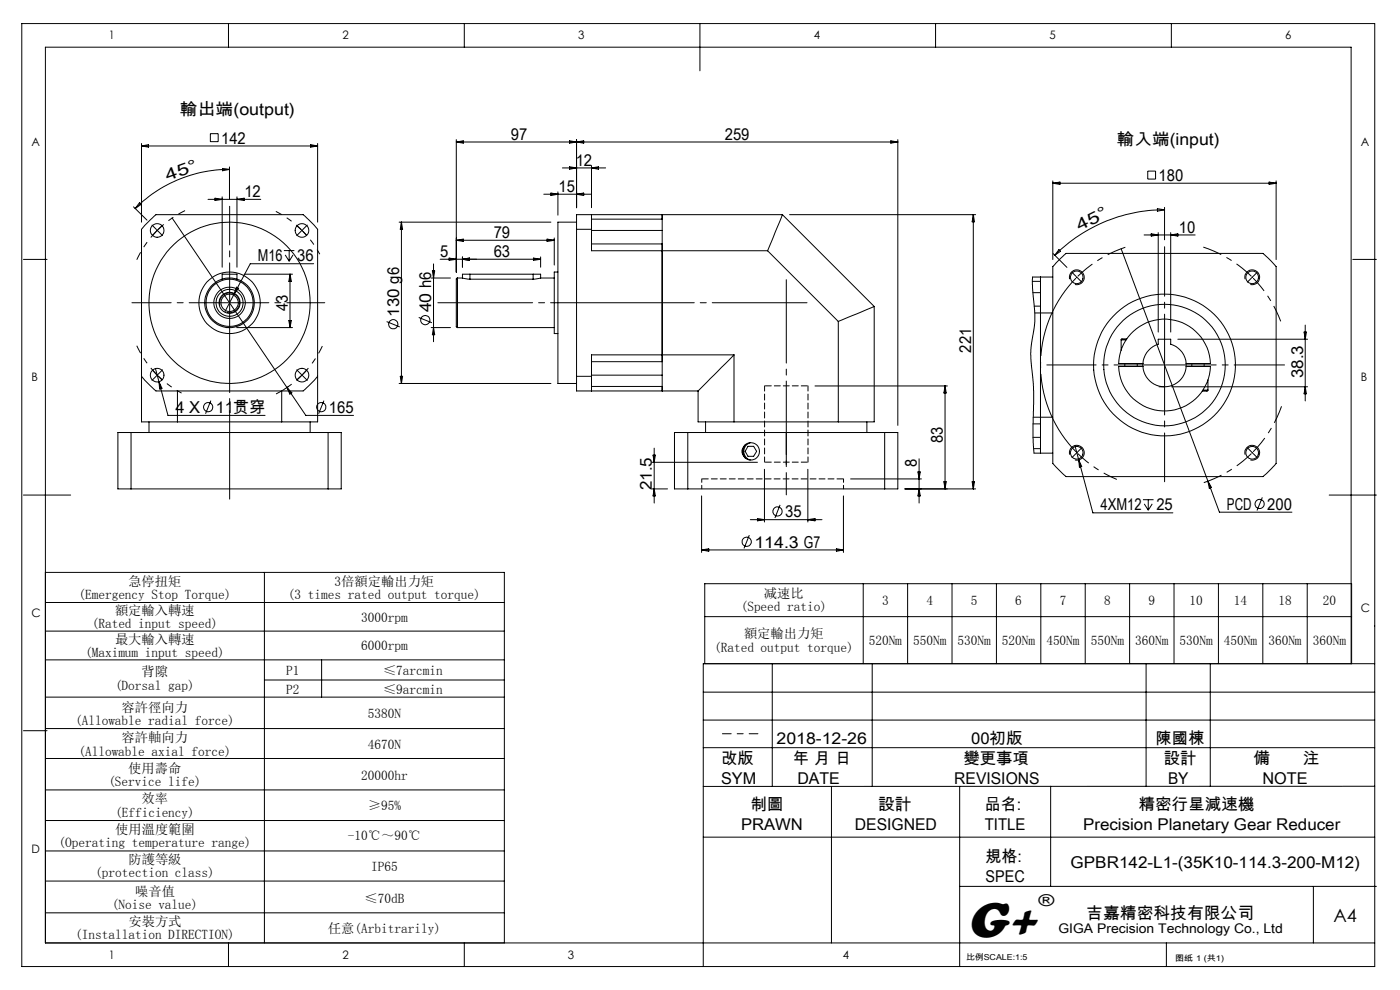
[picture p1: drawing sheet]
<svg xmlns="http://www.w3.org/2000/svg" width="297mm" height="210mm" viewBox="0 0 297 210" stroke-linecap="round" stroke-linejoin="round" font-family="sans-serif">
<g fill="none" stroke="#000" stroke-width=".21">
<path d="M4.6 5h287v200h-287zM48.5 5v5M98.5 5v5M148.5 5v10M198.5 5v5M248.5 5v5M30 30.4v16.7M30 31h37.4M30 31l1.5-.3v.5zM44.6 28.4h1.7v1.6h-1.7zM47.2 35.7l1.5 .2-1.5 .3zM48.7 35.9a28.3 28.3 0 0 0-20 8.3"/>
<path d="M48.7 35.4v6.9M65.9 30.7l1.5 .3-1.5 .2zM67.4 30.4v16.7M96.8 29.6v28.1M96.8 30.1h93.7M96.8 30.1l1.5-.2v.5zM119.3 35.6h9.2M120.8 35.4l1.5 .2-1.5 .3zM120.8 29.9l1.5 .2-1.5 .3zM122.3 29.6v14.5M122.3 30.1l1.5-.2v.5zM125.5 35.1v9"/>
<path d="M125.5 35.6l1.5-.2v.5zM189 29.9l1.5 .2-1.5 .3zM190.5 29.6v60.6M223.3 38.4v16.7M223.3 38.9h47.4M223.3 38.9l1.6-.3v.5zM243.5 36.3h1.6v1.7h-1.6zM269.2 38.6l1.5 .3-1.5 .2zM270.7 38.4v16.7M5 55h5M28.3 43.9l2.9 2.8M29.6 43l.4 .3-1.3 .9z"/>
<path d="M33.3 48.8v.1M33.3 48.9v.1M33.3 48.9l.1 .1M33.4 48.8l-.1 .1M34.4 47.9l-2.1 2M36.5 46.2l28.4 41.9h10.1M44.1 42.3h11.2M45.6 42l1.5 .3-1.5 .2zM47.1 59.2v-1h3.2v1M47.1 41.8v14.9M50.3 41.8v14.9M50.3 42.3l1.5-.3v.5z"/>
<path d="M51.8 58.2h10.3M60.2 53.2h2.2M60.5 54.1l.8 1.3M61.3 53.2v2.2M61.5 58.2v11.3M61.5 58.2l.3 1.5h-.5zM62.2 54.1l-.9 1.3M63 47.9l2.1 2M66.5 55.9h-13.4l-3.4 6.5M84.7 47.1h32.2M85.2 47.1v34.2M85.2 47.1l.2 1.5h-.5z"/>
<path d="M91.5 59h4.1M91.7 57.5h.5l-.2 1.5zM92 56v16.5M93.4 55h21.3M95.3 54.7l1.5 .3-1.5 .2zM96.8 51l1.5-.3v.5zM96.8 51h20.8M97 59l-.2 .1v10.2l.2 .2M97 59v10.5M97 59h1.1M98.1 59l1.6 .2M98.1 54.5v2.2"/>
<path d="M98.1 55l1.5-.3v.5zM99.7 58.2h-1.6v.8M99.7 58.2h13.4M99.7 59.2h13.4M99.7 58.2v1M113.1 58.2h1.6v.8M113.1 58.2v1M113.2 54.7l1.5 .3-1.5 .2zM114.7 59l-1.6 .2M114.7 59h2.9M114.7 54.5v2.2M115.4 41.2h9.9"/>
<path d="M116.1 50.7l1.5 .3-1.5 .2zM116.9 40.9l1.5 .3-1.5 .3zM117.6 50.5v5.7M118.4 57.7h-.8v13.1h.8M118.4 40.7v4.9M122.3 47.1h-3.9v34.2h3.9M122.3 48.6v31.2M122.3 48.6h3.2M122.3 41.2l1.5-.3v.6zM125.5 46.5h15v-1v7.7M125.5 45.5v3.1M125.5 51.7h15v1.5"/>
<path d="M125.5 48.6v4.6h37.3M125.5 48.9h15M140.5 53.2v22.1M162.8 53.2l15 15M166 45.5l-3.2 7.7M166 45.5h-43.7v3.1M166 45.5l19.5 19.5M167.5 45.5h39.5M206.5 45.5v58.2M206.5 45.5l.2 1.6h-.5zM219 59.7h1.7v-.9v7.6M223.3 58.8h-4.3v2.4l.5 4.6v2.5l-.8 6.5 .6 8-.2 10.2 .3 3.1h3.9"/>
<path d="M223.4 53.8l2.9 2.9M224 55.8l2.2-2h41.7l1.1 .9 1.7 1.8v41.8l-.3 .4-2.5 2.4h-41.7l-.8-.6-2.1-2.2v-41.8zM224.6 52.9l.4 .4-1.2 .8zM226.9 59.2a1.58 1.58 0 0 1 1.4-2 1.58 1.58 0 0 1 1.7 1.8 1.58 1.58 0 0 1-2 1.4M228.4 58.7v.1M228.4 58.8v.1M228.4 58.8l.1 .1M228.5 58.7l-.1 .1M237.8 52.8l18.5 49.3M242.7 49.8h10.8M244.2 49.6l1.5 .2-1.5 .3zM245.5 44.3l1.6 .2-1.6 .3z"/>
<path d="M245.7 49.3v21.1M247.1 44.5a32.6 32.6 0 0 0-23.3 9.6M247.1 44v6.9M248.4 49.3v21.1M248.4 49.8l1.5-.2v.5zM264.1 59.2a1.58 1.58 0 0 1 1.4-2 1.58 1.58 0 0 1 1.7 1.8 1.58 1.58 0 0 1-1.9 1.4M287 55h5M30 79.8l3.1 3.1h31.2l3.1-3.1M32.3 78.5l2.1 2.1M33 78.2l.7 2.8M46.7 64.8a2.11 2.11 0 0 1 1.9-2.7 2.11 2.11 0 0 1 2.2 2.4 2.11 2.11 0 0 1-2.6 1.8M47.9 69.5h.8"/>
<path d="M49.7 62.4l-2 3.7M50.2 60.9l.4 .3-.9 1.2zM50.2 69.5h11.9M61.3 68h.5l-.3 1.5zM65.1 78.5l-2.1 2.1M82 68.2l2.8 1.1M84.9 79.8h.5l-.2 1.5zM88.8 67.3l2.8 1.2M91.5 69.5h4.1M92 69.5l.2 1.5h-.5zM97 69.5h20.6M122.3 79.8v3.1h25.8"/>
<path d="M122.3 79.8h3.2M125.5 79.8v3.1M125.5 79.6h15M140.5 75.3v7.6v-.9h-15M140.5 75.3v1.4h-15M155.7 75.3l-7.6 7.6M155.7 75.3h-30.2v4.5M155.7 75.3v14.2M177.8 68.2v21.3M185.5 65l-7.7 3.2M185.5 65v24.5h-7.7M219.1 62.1h1.6"/>
<path d="M219.4 64.9h1.3v1.5M219.5 66.4h3.8M220.7 66.4v22.1M237.8 72.1h1.1M237.8 72.1v2.2M238.6 77.1v.6M239 71.9h-1l-.2 .2M241.3 77.1v.6M242.5 77.7a4.6 4.6 0 0 0 4.6 4.3 4.6 4.6 0 0 0 4.5-4.3M242.5 77.7h-5.2a9.7 9.7 0 0 0 9.8 9.5 9.7 9.7 0 0 0 9.7-9.5h-5.2M242.5 77.1h-5.2a9.7 9.7 0 0 1 9.8-9.4 9.7 9.7 0 0 1 9.7 9.4h-5.2M242.5 77.1a4.6 4.6 0 0 1 3.2-4.1v-1h2.7v1a4.6 4.6 0 0 1 3.2 4.1"/>
<path d="M242.5 77.1v.6M249.9 72h27.5M251.6 77.1v.6M252.8 77.1v.6M255.4 77.1v.6M276.6 70.4h.5l-.2 1.6zM276.9 69v16M27.8 91.7h-2.8v12h2.8M27.8 91.7h41.8M27.8 91.7v12M31.6 89.5v2.2M33.7 81l1.9 7.1h20.6"/>
<path d="M33.7 81l.7 1.4-.5 .1zM37.6 89.5h-7.6v-40.9l3.1-3.1h31.2l3.1 3.1v40.9h-7.6M37.6 89.5h22.2M37.6 82.9v6.6M44.7 85l-1.1 2.8M59.8 82.9v6.6M60.9 82.2l1 1.1-.4 .3zM61.3 81.9l-1.4 1M65.8 89.5v2.2M68.7 85l-1.1 2.8M69.6 91.7h2.8v12h-2.8M69.6 91.7v12"/>
<path d="M84.7 81.3h32.2M138.3 98.1h22.4M138.5 96.5h.5l-.2 1.6zM138.8 95.1v11.6M145.9 91.7h-2.8v12h2.8M145.9 91.7v12M145.9 91.7h41.8M148.1 82.9v6.6h7.6M149.7 89.5v2.2M155.7 89.5h22.1M157.5 95.3v.9M158.2 94.3a2.06 2.06 0 0 0 0 2.9"/>
<path d="M158.7 94.7h1.2l.6 1-.6 1.1h-1.2l-.6-1.1zM159.2 93.9a1.91 1.91 0 0 0-1.4 1.8 1.91 1.91 0 0 0 1.4 1.9M162.2 99.5v11.2M171.4 99.5v11.2M172.9 81.9h28.1M183.9 89.5v2.2M187.7 91.7h2.8v12h-2.8M187.7 91.7v12M195 97.3v9.4M200.5 81.9v21.8M200.5 81.9l.2 1.5h-.5zM219.1 92.8h1.6"/>
<path d="M219.2 88.5h4.1M220.7 88.5v7.6v-.9h-1.4M220.7 88.5v1.4h-1.6M226.9 96.4a1.58 1.58 0 0 1 1.4-1.9 1.58 1.58 0 0 1 1.7 1.7 1.58 1.58 0 0 1-2 1.4M228 94.5l.8 3.1M228.8 97.6l3 11.2h17M228.8 97.6l.7 1.3-.5 .2zM245.9 82h1.2M248.5 82h28.9M255.2 82.8h1.1M256.3 82.8l-.2 .2h-1M256.3 80.6v2.2"/>
<path d="M264.1 96.4a1.58 1.58 0 0 1 1.4-1.9 1.58 1.58 0 0 1 1.7 1.7 1.58 1.58 0 0 1-1.9 1.4M276.9 82l.2 1.5h-.5zM5 105h10M27.8 103.7h41.8M138.3 103.7h3.3M138.8 103.7l.2 1.5h-.5zM145.9 103.7h41.8M148.8 105.2v12M148.8 116.7h30.1M148.8 116.7l1.6-.3v.5zM159 113.5l-1.2 2.8M159.2 110.2h15.2"/>
<path d="M160.7 110l1.5 .2-1.5 .3zM165.5 107.1l-1.1 2.8M171.4 110.2l1.5-.2v.5zM177.4 116.4l1.5 .3-1.5 .2zM178.9 105.2v12M180.4 101.6h15.1M192 103.7h15M194.7 100.1h.5l-.2 1.5zM195 103.7l.2 1.5h-.5zM200.2 102.2h.5l-.2 1.5zM206.2 102.2h.5l-.2 1.5zM242.5 106h2.2"/>
<path d="M242.7 106.9l.9 1.3M243.6 106v2.2M244.4 106.9l-.8 1.3M256.3 102.1l2.4 6.5h15.4M256.3 102.1l.7 1.3-.5 .2zM267.8 105.5l-1.1 2.8M282 105h10M9.6 121.4h97.4v78.6M9.6 127.8h97.4M9.6 133.9h97.4M9.6 140h97.4M56.1 121.4v78.6"/>
<path d="M68.2 140v7.9M149.5 130.8h137.2M183.1 123.8v17M192.5 123.8v17M202 123.8v17M211.4 123.8v17M220.8 123.8v17M230.2 123.8v17M239.6 123.8v17M249.1 123.8v17M258.5 123.8v17M267.9 123.8v17"/>
<path d="M277.3 123.8v17M5 155h5M9.6 147.9h97.4M9.6 154.5h97.4M56.1 144.2h50.9M149.2 152.7h142.4M149.2 146.8h142.4M149.2 158.6h142.4M149.5 140.8v-17h137.2v17M163.8 140.8v26M185 140.8v26M243.1 140.8v26"/>
<path d="M256.8 140.8v26M286.6 140.8v-130.8h-277v190h282M291.6 140.8h-142.4v64.2M9.6 160.9h97.4M9.6 167.6h97.4M9.6 174.1h97.4M149.2 177.6h142.4M176.4 166.8v33.2M203.6 166.8v38.2M222.9 166.8v21.2M291.6 166.8h-142.4M9.6 180.5h97.4"/>
<path d="M9.6 186.9h97.4M9.6 193.6h97.4M203.6 188h88.4M278.6 188v12M48.5 200v5M98.5 200v5M247.4 200v5"/>
<circle cx="33.3" cy="48.9" r="1.45"/>
<circle cx="64.1" cy="48.9" r="1.44"/>
<circle cx="228.4" cy="58.8" r="1.34"/>
<circle cx="265.6" cy="58.8" r="1.34"/>
<circle cx="33.3" cy="79.6" r="1.44"/>
<circle cx="48.7" cy="64.2" r="17.1"/>
<circle cx="48.7" cy="64.2" r="6.5"/>
<circle cx="48.7" cy="64.2" r="5.3"/>
<circle cx="48.7" cy="64.2" r="2.87"/>
<circle cx="48.7" cy="64.2" r="3.3"/>
<circle cx="48.7" cy="64.2" r="1.84"/>
<circle cx="48.7" cy="64.2" r="2.23"/>
<circle cx="48.7" cy="64.2" r="5"/>
<circle cx="64.1" cy="79.6" r="1.45"/>
<circle cx="83.4" cy="68.8" r=".98"/>
<circle cx="90.2" cy="67.9" r=".98"/>
<circle cx="247" cy="77.4" r="15"/>
<circle cx="247" cy="77.4" r="12.9"/>
<circle cx="44.2" cy="86.4" r=".98"/>
<circle cx="68.2" cy="86.4" r=".98"/>
<circle cx="159.3" cy="95.7" r="1.85"/>
<circle cx="228.4" cy="96" r="1.34"/>
<circle cx="265.6" cy="96" r="1.34"/>
<circle cx="158.4" cy="114.9" r=".98"/>
<circle cx="164.9" cy="108.5" r=".98"/>
<circle cx="267.2" cy="106.9" r=".97"/>
</g>
<path d="M33.2 49.1a21.7 21.7 0 0 0-4.2 6M33.2 79.4a21.7 21.7 0 0 1-4.2-6.1M64.3 79.4a21.7 21.7 0 0 0 4.1-6" fill="none" stroke="#000" stroke-width=".21" stroke-dasharray="30.5 1.3 1.3 1.3" stroke-dashoffset="28.7" stroke-linecap="butt"/>
<path d="M33.6 48.7a21.7 21.7 0 0 1 5.7-4" fill="none" stroke="#000" stroke-width=".21" stroke-dasharray="30.5 1.3 1.3 1.3" stroke-dashoffset="28.9" stroke-linecap="butt"/>
<path d="M64.1 48.9l-.1-.1M64.1 48.9l.1 .1M265.7 58.8l-.1-.1M265.7 58.8l.1 .1M33.4 79.6l.1 .1M33.4 79.6l-.1-.1M64.1 79.6l.1-.1M64.1 79.6l-.1 .1M228.5 96v.1M228.5 96l-.1-.1M265.7 96l.1-.1M265.7 96l-.1 .1" fill="none" stroke="#000" stroke-width=".21" stroke-dasharray="30.5 1.3 1.3 1.3" stroke-linecap="butt"/>
<path d="M63.9 48.7a21.7 21.7 0 0 0-5.4-3.9M63.9 79.8a21.7 21.7 0 0 1-5.3 3.8" fill="none" stroke="#000" stroke-width=".21" stroke-dasharray="30.5 1.3 1.3 1.3" stroke-dashoffset="29.1" stroke-linecap="butt"/>
<path d="M64.3 49.1a21.7 21.7 0 0 1 3.5 4.8" fill="none" stroke="#000" stroke-width=".21" stroke-dasharray="30.5 1.3 1.3 1.3" stroke-dashoffset="29.4" stroke-linecap="butt"/>
<path d="M33.6 79.8a21.7 21.7 0 0 0 4.9 3.6" fill="none" stroke="#000" stroke-width=".21" stroke-dasharray="30.5 1.3 1.3 1.3" stroke-dashoffset="29.3" stroke-linecap="butt"/>
<path d="M228.6 58.6a26.3 26.3 0 0 1 10.1-6.1M265.5 58.6a26.3 26.3 0 0 0-10.2-6.2M265.5 96.2a26.3 26.3 0 0 1-10.1 6.2" fill="none" stroke="#000" stroke-width=".21" stroke-dasharray="30.5 1.3 1.3 1.3" stroke-dashoffset="26.4" stroke-linecap="butt"/>
<path d="M265.9 59a26.3 26.3 0 0 1 5.8 9.2" fill="none" stroke="#000" stroke-width=".21" stroke-dasharray="30.5 1.3 1.3 1.3" stroke-dashoffset="26.9" stroke-linecap="butt"/>
<path d="M265.9 95.8a26.3 26.3 0 0 0 6-9.6" fill="none" stroke="#000" stroke-width=".21" stroke-dasharray="30.5 1.3 1.3 1.3" stroke-dashoffset="26.7" stroke-linecap="butt"/>
<path d="M228.6 96.2a26.3 26.3 0 0 0 8.3 5.5" fill="none" stroke="#000" stroke-width=".21" stroke-dasharray="30.5 1.3 1.3 1.3" stroke-dashoffset="27.4" stroke-linecap="butt"/>
<path d="M228.3 59a26.3 26.3 0 0 0 0 36.8" fill="none" stroke="#000" stroke-width=".21" stroke-dasharray="30.5 1.3 1.3 1.3" stroke-dashoffset="12" stroke-linecap="butt"/>
<path d="M166.8 105v-13.3" fill="none" stroke="#000" stroke-width=".21" stroke-dasharray="30.5 1.3 1.3 1.3" stroke-dashoffset="25.8"/>
<path d="M171.2 64.2h-78.3" fill="none" stroke="#000" stroke-width=".21" stroke-dasharray="30.5 1.3 1.3 1.3" stroke-dashoffset="10.4"/>
<path d="M166.8 98.5v-39.2" fill="none" stroke="#000" stroke-width=".21" stroke-dasharray="30.5 1.3 1.3 1.3" stroke-dashoffset="12.8"/>
<path d="M153.3 155.6h7.5" fill="none" stroke="#000" stroke-width=".21" stroke-dasharray="30.5 1.3 1.3 1.3" stroke-dashoffset="28.6"/>
<path d="M148.9 101.6v2.1M178.9 103.7v-2.1" fill="none" stroke="#000" stroke-width=".21" stroke-dasharray="1.3 .6" stroke-dashoffset=".5"/>
<path d="M162.2 98h9.2M162.2 81.8h9.2" fill="none" stroke="#000" stroke-width=".21" stroke-dasharray="1.3 .6" stroke-dashoffset="-.2"/>
<path d="M178.9 101.6h-30" fill="none" stroke="#000" stroke-width=".21" stroke-dasharray="1.3 .6" stroke-dashoffset="-.1"/>
<path d="M162.2 81.8v16.2M171.4 98v-16.2" fill="none" stroke="#000" stroke-width=".21" stroke-dasharray="1.3 .6" stroke-dashoffset=".2"/>
<g fill="none" stroke="#000" stroke-width=".21" stroke-dasharray="30.5 1.3 1.3 1.3">
<path d="M33.2 48.7l-1-1M33.6 49.1l.9 .9M63.9 49.1l-.9 .9M64.1 48.9l.1-.1M64.1 48.9l-.1 .1M64.3 48.7l.9-1M228.3 58.6l-.9-.8M228.6 59l.9 .8M265.5 59l-.9 .8M265.7 58.8l.1-.1M265.7 58.8l-.1 .1M265.9 58.6l.8-.8"/>
<path d="M33.2 79.8l-1 .9M33.4 79.6l-.1 .1M33.4 79.6l.1-.1M33.6 79.4l.9-.9M48.7 64.2v-.1M48.7 64.2h-.1M48.7 64.2v.1M48.7 64.2h.1M63.9 79.4l-.9-.9M64.1 79.6l.1 .1M64.1 79.6l-.1-.1M64.3 79.8l.9 .9"/>
<path d="M247.1 77.4v-.1M247.1 77.4h-.2M247.1 77.4v.1M247.1 77.4h.1M228.3 96.2l-.9 .9M228.5 96l-.1 .1M228.5 96v-.1M228.6 95.8l.9-.8M265.5 95.8l-.9-.8M265.7 96l.1 .1M265.7 96l-.1-.1M265.9 96.2l.8 .9"/>
</g>
<path d="M48.7 64v-20.2" fill="none" stroke="#000" stroke-width=".21" stroke-dasharray="30.5 1.3 1.3 1.3" stroke-dashoffset="22.3"/>
<path d="M48.5 64.2h-20.5" fill="none" stroke="#000" stroke-width=".21" stroke-dasharray="30.5 1.3 1.3 1.3" stroke-dashoffset="22.2"/>
<path d="M48.7 64.5v41.4" fill="none" stroke="#000" stroke-width=".21" stroke-dasharray="30.5 1.3 1.3 1.3" stroke-dashoffset="11.7"/>
<path d="M49 64.2h19.9" fill="none" stroke="#000" stroke-width=".21" stroke-dasharray="30.5 1.3 1.3 1.3" stroke-dashoffset="22.4"/>
<path d="M246.8 77.4h-24.7M247.1 77.2v-24.9" fill="none" stroke="#000" stroke-width=".21" stroke-dasharray="30.5 1.3 1.3 1.3" stroke-dashoffset="20"/>
<path d="M247.1 77.7v24.5" fill="none" stroke="#000" stroke-width=".21" stroke-dasharray="30.5 1.3 1.3 1.3" stroke-dashoffset="20.1"/>
<path d="M247.3 77.4h25.2" fill="none" stroke="#000" stroke-width=".21" stroke-dasharray="30.5 1.3 1.3 1.3" stroke-dashoffset="19.8"/>
<text font-size="11" x="205.1" y="198.7">G+</text>
<text font-size="3.9" x="282.9" y="195.5">A4</text>
<g font-size="3.5">
<text x="38.2" y="24.4">輸出端(output)</text>
<text x="108.4" y="29.6">97</text>
<text x="153.8" y="29.6">259</text>
<text x="46.9" y="30.4">142</text>
<text x="122.1" y="35.1">12</text>
<text x="236.9" y="30.8">輸入端(input)</text>
<text x="35.6" y="38.4" transform="rotate(-20 35.6 38.4)">4 5 °</text>
<text x="51.8" y="41.8">12</text>
<text x="118.5" y="40.7">15</text>
<text x="245.8" y="38.4">180</text>
<text x="104.7" y="50.4">79</text>
<text x="229" y="49.1" transform="rotate(-26 229 49.1)">4 5 °</text>
<text x="250.1" y="49.3">10</text>
<text x="54.7" y="55.4">M16</text>
<text x="63.1" y="55.4">36</text>
<text x="93.4" y="54.5">5</text>
<text x="104.7" y="54.5">63</text>
<text x="61.1" y="65.9" transform="rotate(-90 61.1 65.9)">43</text>
<text x="84.7" y="67.1" transform="rotate(-90 84.7 67.1)">130 g6</text>
<text x="91.5" y="66.3" transform="rotate(-90 91.5 66.3)">40 h6</text>
<text x="206" y="74.8" transform="rotate(-90 206 74.8)">221</text>
<text x="276.4" y="80.2" transform="rotate(-90 276.4 80.2)">38.3</text>
<text x="37.2" y="87.6">4 X</text>
<text x="45.8" y="87.6">11贯穿</text>
<text x="69.8" y="87.6">165</text>
<text x="200" y="94" transform="rotate(-90 200 94)">83</text>
<text x="194.5" y="99" transform="rotate(-90 194.5 99)">8</text>
<text x="138.3" y="104" transform="rotate(-90 138.3 104)">21.5</text>
<text x="166.6" y="109.7">35</text>
<text x="233.5" y="108.3">4XM12</text>
<text x="245.3" y="108.3">25</text>
<text x="260.3" y="108.1">PCD</text>
<text x="268.8" y="108.1">200</text>
<text x="160" y="116.2">114.3 G7</text>
<text x="220.3" y="192.2">®</text>
<text x="230.5" y="194.8">吉嘉精密科技有限公司</text>
</g>
<g font-size="3.4">
<text x="164.8" y="157.8">2018-12-26</text>
<text x="206" y="157.8">00初版</text>
<text x="245.2" y="157.8">陳國棟</text>
<text x="153" y="162">改版</text>
<text x="153" y="166.3">SYM</text>
<text x="168.2" y="162">年 月 日</text>
<text x="169.2" y="166.3">DATE</text>
<text x="202.4" y="166.3">REVISIONS</text>
<text x="204.4" y="162">變更事項</text>
<text x="246.9" y="162">設計</text>
<text x="247.8" y="166.3">BY</text>
<text x="265.9" y="162">備</text>
<text x="267.8" y="166.3">NOTE</text>
<text x="276.4" y="162">注</text>
<text x="159.2" y="171.7">制圖</text>
<text x="186.3" y="171.7">設計</text>
<text x="208.9" y="171.7">品名:</text>
<text x="241.5" y="171.7">精密行星減速機</text>
<text x="157.2" y="176">PRAWN</text>
<text x="181.3" y="176">DESIGNED</text>
<text x="208.9" y="176">TITLE</text>
<text x="229.8" y="176">Precision Planetary Gear Reducer</text>
<text x="209.1" y="182.9">規格:</text>
<text x="227.1" y="184.1">GPBR142-L1-(35K10-114.3-200-M12)</text>
<text x="209.1" y="187.2">SPEC</text>
</g>
<g font-size="2.8">
<text x="27.2" y="124.2">急停扭矩</text>
<text x="71" y="124.2">3倍額定輸出力矩</text>
<text x="16.6" y="127">(Emergency Stop Torque)</text>
<text x="24.4" y="130.4">額定輸入轉速</text>
<text x="61.1" y="127">(3 times rated output torque)</text>
<text x="76.6" y="131.8">3000rpm</text>
<text x="157.1" y="129.7">(Speed ratio)</text>
<text x="162.1" y="126.9">减速比</text>
<text x="187.1" y="128.3">3</text>
<text x="196.5" y="128.3">4</text>
<text x="206" y="128.3">5</text>
<text x="215.4" y="128.3">6</text>
<text x="224.8" y="128.3">7</text>
<text x="234.2" y="128.3">8</text>
<text x="243.6" y="128.3">9</text>
<text x="252.4" y="128.3">10</text>
<text x="261.8" y="128.3">14</text>
<text x="271.2" y="128.3">18</text>
<text x="280.6" y="128.3">20</text>
<text x="19.5" y="133.3">(Rated input speed)</text>
<text x="24.4" y="136.5">最大輸入轉速</text>
<text x="76.6" y="137.9">6000rpm</text>
<text x="157.8" y="135.4">額定輸出力矩</text>
<text x="184.3" y="136.8">520Nm</text>
<text x="193.7" y="136.8">550Nm</text>
<text x="203.1" y="136.8">530Nm</text>
<text x="212.6" y="136.8">520Nm</text>
<text x="222" y="136.8">450Nm</text>
<text x="231.4" y="136.8">550Nm</text>
<text x="240.8" y="136.8">360Nm</text>
<text x="250.2" y="136.8">530Nm</text>
<text x="259.7" y="136.8">450Nm</text>
<text x="269.1" y="136.8">360Nm</text>
<text x="278.5" y="136.8">360Nm</text>
<text x="18" y="139.3">(Maximum input speed)</text>
<text x="30" y="143.5">背隙</text>
<text x="60.7" y="143.1">P1</text>
<text x="81.3" y="143.1">≤7arcmin</text>
<text x="151.5" y="138.2">(Rated output torque)</text>
<text x="24.4" y="146.3">(Dorsal gap)</text>
<text x="60.7" y="147.2">P2</text>
<text x="81.3" y="147.2">≤9arcmin</text>
<text x="15.9" y="153.8">(Allowable radial force)</text>
<text x="25.8" y="151">容許徑向力</text>
<text x="78" y="152.4">5380N</text>
<text x="16.6" y="160.3">(Allowable axial force)</text>
<text x="25.8" y="157.5">容許軸向力</text>
<text x="78" y="158.9">4670N</text>
<text x="23" y="166.8">(Service life)</text>
<text x="27.2" y="164">使用壽命</text>
<text x="76.6" y="165.4">20000hr</text>
<text x="24.4" y="173.2">(Efficiency)</text>
<text x="30" y="170.4">效率</text>
<text x="78" y="171.8">≥95%</text>
<text x="12.4" y="179.7">(Operating temperature range)</text>
<text x="24.4" y="176.9">使用溫度範圍</text>
<text x="73.8" y="178.3">-10℃～90℃</text>
<text x="27.2" y="183.3">防護等級</text>
<text x="78.7" y="184.7">IP65</text>
<text x="20.2" y="186.1">(protection class)</text>
<text x="28.7" y="190">噪音值</text>
<text x="77.3" y="191.4">≤70dB</text>
<text x="23.7" y="192.9">(Noise value)</text>
<text x="27.2" y="196.4">安裝方式</text>
<text x="69.6" y="197.8">任意(Arbitrarily)</text>
<text x="224.5" y="197.8">GIGA Precision Technology Co., Ltd</text>
<text x="16" y="199.2">(Installation DIRECTION)</text>
</g>
<g font-size="2.5">
<text x="23.1" y="8.4">1</text>
<text x="72.7" y="8.4">2</text>
<text x="122.7" y="8.4">3</text>
<text x="172.7" y="8.4">4</text>
<text x="222.7" y="8.4">5</text>
<text x="272.7" y="8.4">6</text>
<text x="6.7" y="30.9">A</text>
<text x="288.7" y="30.9">A</text>
<text x="6.7" y="80.9">B</text>
<text x="288.7" y="80.9">B</text>
<text x="6.7" y="130.9">C</text>
<text x="288.7" y="129.9">C</text>
<text x="6.7" y="180.9">D</text>
<text x="23.1" y="203.4">1</text>
<text x="72.7" y="203.4">2</text>
<text x="120.5" y="203.4">3</text>
<text x="178.8" y="203.4">4</text>
</g>
<g font-size="1.7">
<text x="204.9" y="203.7">比例SCALE:1:5</text>
<text x="249.3" y="203.8">图纸 1 (共1)</text>
</g>
</svg>
